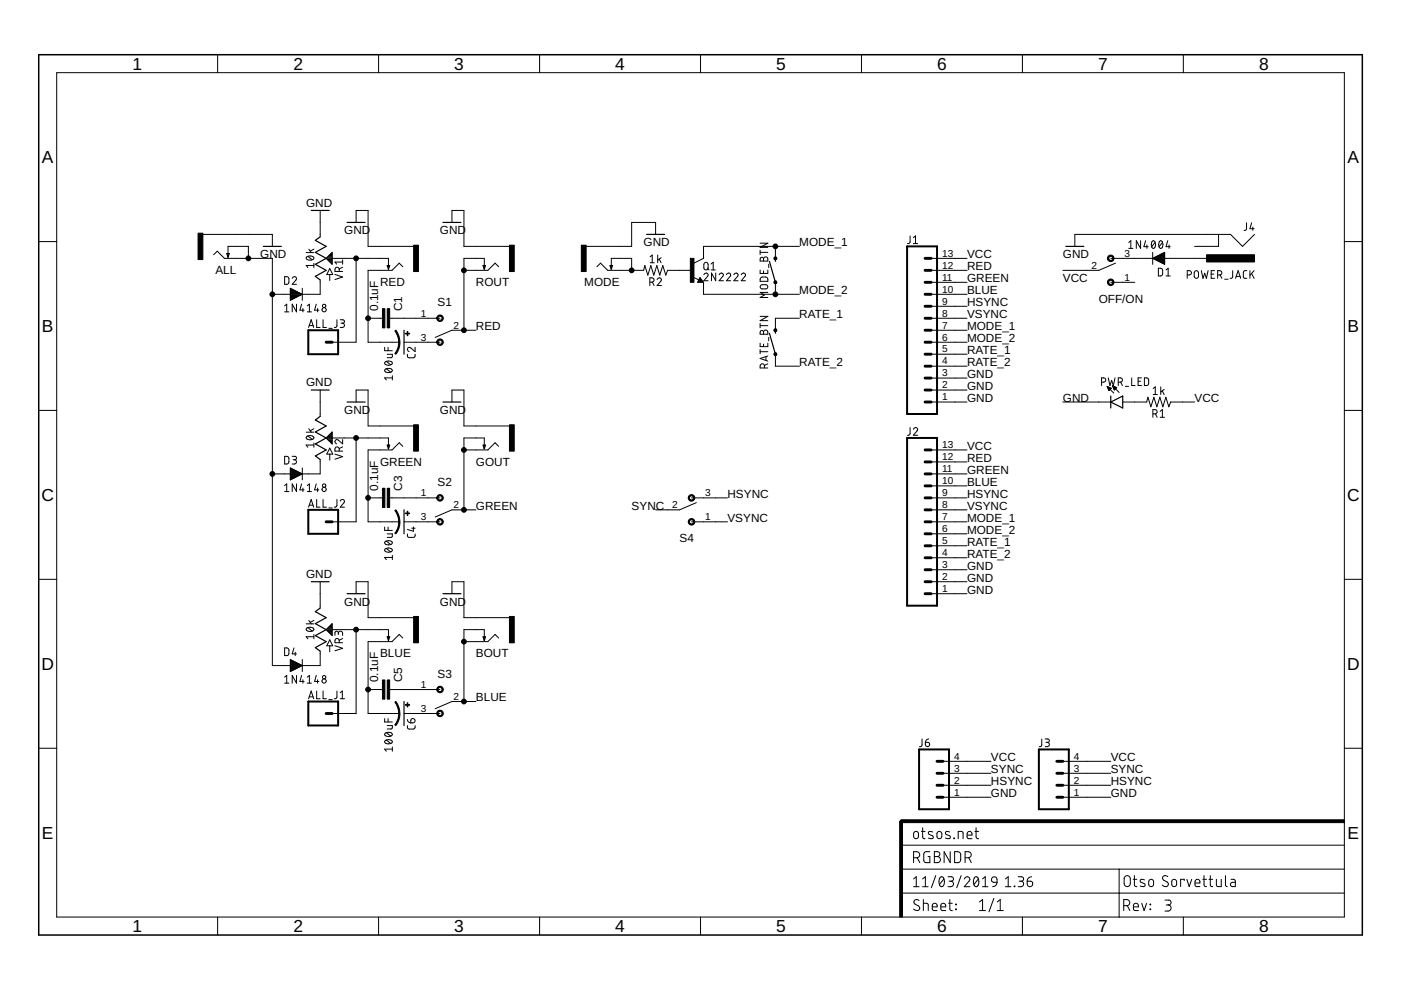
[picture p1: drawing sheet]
<svg xmlns="http://www.w3.org/2000/svg" width="297mm" height="210mm" viewBox="0 0 297 210" stroke-linecap="round" stroke-linejoin="round" font-family="sans-serif">
<g fill="none" stroke="#000" stroke-width=".21">
<path d="M12 15.4h273v179h-273zM46.1 11.6v3.8M80.3 11.6v3.8M114.4 11.6v3.8M148.5 11.6v3.8M182.6 11.6v3.8M216.8 11.6v3.8M250.9 11.6v3.8M8.2 51.2h3.8M43 49.7h14.7v2.5M45.3 54l.8-.7 1.5 1.5h10.1v86.3h3.9M48.3 54.5v-2.3h4.4v2.6"/>
<path d="M60.3 58.7h.7l.2 .2 .1 .9-.3 .5h-.7zM62 59a.45 .45 0 0 1 .6-.3 .45 .45 0 0 1 .1 .7l-.7 .9h.9M64.9 53.6h1.6M65 54.5a1.02 1.02 0 0 1 1.5 .2 .97 .97 0 0 1-1.6 0zM65.3 54.4l.9 .7M65.5 52.8l.5 .8M66.5 56.3h-1.6l.4 .4M66.5 55.8v.9M66.5 52.8l-.7 .4M67.9 44.6v5.6M67.9 59.4v3h-10.2M69.2 54.9h1.2"/>
<path d="M69.3 54.7h1.1M69.4 55h1M69.4 54.5h1M69.6 55.2h.8M69.6 54.3h.8M69.8 55.4h.6M69.8 54.2h.6M69.9 56.9l.6 1.3h-1.2zM69.9 58.2v1.3M69.9 55.5h.5M69.9 54h.5M70.1 55.7h.3"/>
<path d="M70.1 53.8h.3M70.3 55.9h.1M70.3 53.7h.1M70.4 54.8h12v2.3M70.4 53.5v2.5l-1.2-1.2zM71 58.2l1.6 .5-1.6 .6M71.9 57.6v-.5a.46 .46 0 0 0-.4-.4 .46 .46 0 0 0-.5 .4v.5h1.6M72.6 56.7l-.7 .3M72.6 55.6h-1.6l.4 .4M72.6 55.1v.9M75.5 47.2v-2.6h2.5v7.6h9.7M75.5 54.8v17.8h-5.1"/>
<path d="M85.4 56.6l-.8-.8-1.5 1.5h-5.1v15.3h6.6M95.8 47.2v-2.6h2.6v7.6h9.6M102.7 57.1v-2.3h-4.3v15.2M105.7 56.6l-.7-.8-1.6 1.5h-5M126.6 56.6l.7-.8 1.5 1.5h7.7l.2-1 .7 2 .6-2 .6 2 .7-2 .6 2 .6-2 .7 2 .3-1h5.1M129.6 57.1v-2.3h4.3v2.5M137.8 59.8h.4a.46 .46 0 0 0 .5-.4 .46 .46 0 0 0-.5-.5h-.4v1.6M137.8 54.4l.5-.3v1.6M137.8 55.7h.9M138.3 59.8l.4 .7M139 49.7v-2.5h-5.1v5h-9.6M139.3 59.3a.45 .45 0 0 1 .6-.4 .45 .45 0 0 1 .2 .7l-.8 .9h.9"/>
<path d="M139.4 54.1v1.6M139.8 54.9l.4 .8M140.2 54.6l-.8 .6M146.9 58.7l1.3 .7M148.4 58.8l.8 1.1h-1.3zM149.2 59.9v2.5h20.3M149.2 58.3a.45 .45 0 0 1 .7-.4 .45 .45 0 0 1 .1 .7l-.8 .9h.9M149.4 55.8l.3-.2 .3 .2 .1 1a.46 .46 0 0 1-.4 .4 .46 .46 0 0 1-.5-.4zM150 56.9l.3 .3M150.8 56l.4-.4v1.6M150.8 57.2h.9M151.7 57.9v1.6l-.8-1.6v1.6"/>
<path d="M152.5 58.3a.44 .44 0 0 1 .6-.4 .44 .44 0 0 1 .1 .7l-.7 .9h.9M154 58.3a.44 .44 0 0 1 .7-.4 .44 .44 0 0 1 .1 .7l-.8 .9h.9M155.6 58.3a.44 .44 0 0 1 .6-.4 .44 .44 0 0 1 .2 .7l-.8 .9h.9M157.2 58.3a.44 .44 0 0 1 .6-.4 .44 .44 0 0 1 .1 .7l-.7 .9h.9M161.2 53.5h1.6M161.2 53.1v.9M161.2 57.3v.7h1.6v-.7M161.2 51.6h1.6l-1.6 .9h1.6M161.3 54.7l.4-.1 .2 .3a.46 .46 0 0 1 .4-.4 .46 .46 0 0 1 .5 .4v.5h-1.6zM161.3 58.9l.3-.2 .9 .1 .3 .2v.6h-1.6zM161.9 54.9v.5M161.9 57.4v.6"/>
<path d="M163 56v.7M164.4 52.2v2.6M164.4 59.9v2.5M169.5 52.2h-20.3v2.6l-2.1 1M193 50l-.1 1.4-.5 .2M193.7 51.6h.9M193.7 50.4l.4-.4v1.6M197.4 59.9h7.6M197.4 54.8h7.6M197.4 57.3h7.6M235.5 59.9h5.1M235.5 54.8h20.3"/>
<path d="M236.5 55.8l-3.5 1.5h-7.7M239.3 51.4l.5-.4v1.7M239.3 52.7h.9M241.8 51v1.7l-.9-1.7v1.7M242.9 51l-.4 1.3h.9M243.2 51.9v.8M244.3 51.2l.2-.2a.95 .95 0 0 1 0 1.7 1.02 1.02 0 0 1-.2-1.5zM244.4 53.5v2.5M244.4 54.8l2.5-1.3v2.5zM244.6 54.7h2.3M244.6 54.9h2.3M244.9 54.5h2"/>
<path d="M244.9 51.4l-.7 .9M244.9 55h2M245.1 54.4h1.8M245.1 55.1h1.8M245.3 54.3h1.6M245.4 55.3h1.5M245.6 54.2h1.3M245.6 56.9h.6l.3 .3v.9l-.3 .4h-.6zM245.6 55.4h1.3M245.8 54.1h1.1M245.9 55.5h1M245.9 51.2l.2-.2a.95 .95 0 0 1 0 1.7 1.02 1.02 0 0 1-.2-1.5z"/>
<path d="M246.1 53.9h.8M246.1 55.6h.8M246.3 53.8h.6M246.3 55.8h.6M246.5 51.4l-.8 .9M246.5 53.7h.4M246.6 55.9h.3M246.8 53.6h.1M246.8 56h.1M247.2 58.5h.9M247.2 57.2l.5-.3v1.6M247.6 51l-.4 1.3h.9"/>
<path d="M247.9 51.9v.8M251.7 58.3h.5a.46 .46 0 0 0 .4-.5 .46 .46 0 0 0-.4-.4h-.5v1.6M253.3 57.5l.4-.1 .3 .1 .1 1.1a.46 .46 0 0 1-.4 .4 .46 .46 0 0 1-.5-.4zM254.7 57.4l.4 1.6 .3-1.1 .4 1.1 .3-1.6M256.8 58.1h.5M257.5 57.4h-.7v1.6h.7M258.2 58.3h.4a.46 .46 0 0 0 .5-.5 .46 .46 0 0 0-.5-.4h-.4v1.6M258.4 49.7v2.5h-5.1M258.7 58.3l.4 .7M259.7 59.2h.7M261.3 57.4v1.4l-.5 .2M262 59l.5-1.6 .6 1.6"/>
<path d="M262.1 58.6h.8M264.3 47.2v1.4l-.5 .3M264.4 57.4h-.6l-.2 .3 .1 1.1 .1 .2h.6M265 57.4v1.6M265.4 58l.5 1M265.4 47.2l-.4 1.3h.9M265.6 48.1v.8M265.9 57.4l-.9 1M266 49.7l-2.6 2.5-2.5-2.5h-33v2.5M285 51.2h3.8M60.3 64.9l.5-.4v1.6M60.3 66.1h1"/>
<path d="M61.6 63.1h1.1M61.6 62h1.7M61.6 61.3h.3M61.6 61.1l2.5 1.3-2.5 1.3zM61.6 63.6h.1M61.6 63.5h.3M61.6 63.4h.6M61.6 63.2h.8M61.6 63h1.3M61.6 62.9h1.5M61.6 62.7h1.8M61.6 62.6h2"/>
<path d="M61.6 62.5h2.3M61.6 62.3h2.2M61.6 62.1h2M61.6 61.9h1.5M61.6 61.8h1.2M61.6 61.7h1M61.6 61.5h.8M61.6 61.4h.5M61.6 61.2h.1M62.9 64.5v1.6l-.9-1.6v1.6M63.9 64.5l-.3 1.3h.9M64.1 61.1v2.6"/>
<path d="M64.2 65.4v.7M65.2 66.1h.8M65.2 64.9l.4-.4v1.6M65.4 69.4l.6-1.6 .5 1.6M65.6 69h.8M67.1 64.5l-.4 1.3h.9M67.1 67.8v1.6h.8M67.3 65.4v.7M68.5 67.8v1.6h.7M69.7 69.6h.7M71.4 67.8v1.4l-.2 .2h-.3M72.1 67.8h.6a.36 .36 0 0 1 .3 .4 .36 .36 0 0 1-.3 .3h-.4"/>
<path d="M72.6 68.5a.46 .46 0 0 1 .4 .5 .46 .46 0 0 1-.4 .4h-.5M78 67.5h3.1M81.6 73.6v.8h1.6M81.7 78.3a1 1 0 0 1 1.5 .2 .97 .97 0 0 1-1.6 0zM81.7 76.8a1.04 1.04 0 0 1 1.5 .2 .95 .95 0 0 1-1.6 0zM81.9 78.2l.9 .7M81.9 76.6l.9 .7M82.1 75.1h1.1v.6l-.2 .1h-.9M82.3 73.6v.8M82.6 67.5h10.7M83.2 79.7v.9M85.7 72.6h7.6"/>
<path d="M86.4 75.1v.5l.3 .3 1.2-.1 .1-.7M88 73.6v.9l-.9-.7a.44 .44 0 0 0-.7 .1 .44 .44 0 0 0 .3 .6M100.9 70h-5.1l-3.5 1.5M161.2 68.6v.9M161.2 72.8v.7h1.6v-.7M161.2 74.1v.9M161.2 74.6h1.6M161.2 69h1.6M161.2 67.1h1.6l-1.6 .9h1.6M161.3 70.2l.4-.1 .2 .3a.46 .46 0 0 1 .4-.4 .46 .46 0 0 1 .5 .4v.5h-1.6zM161.3 60.5l1-.1a.44 .44 0 0 1 .5 .4 .44 .44 0 0 1-.5 .5l-.9-.1-.2-.4zM161.9 70.4v.5"/>
<path d="M161.9 73v.5M162.1 78v-.4a.46 .46 0 0 0-.5-.5 .46 .46 0 0 0-.4 .5v.4h1.6M162.4 75.6v.8M162.8 62h-1.6l.9 .5-.9 .6h1.6M162.8 77.1l-.7 .4M162.8 75.5l-1.6 .5 1.6 .6M163 71.5v.8M164.4 75.1v2.5h5.1M169.5 67.5h-5.1v2.5M197.4 75.1h7.6M197.4 67.5h7.6M197.4 70h7.6"/>
<path d="M197.4 72.6h7.6M197.4 77.6h7.6M197.4 64.9h7.6M197.4 62.4h7.6M8.2 87h3.8M60.3 96.8h.7l.2 .2 .1 .9-.3 .4-.7 .1zM61.6 99.2l2.5 1.3-2.5 1.2zM61.6 99.9h1.3M61.6 99.8h1.1M61.6 99.7h.8M61.6 99.5h.6M61.6 99.4h.3"/>
<path d="M61.6 99.3h.1M62 96.8h.5a.36 .36 0 0 1 .4 .3 .36 .36 0 0 1-.4 .4h-.4M62.4 97.5a.46 .46 0 0 1 .5 .4 .46 .46 0 0 1-.5 .5h-.4M64.1 99.2v2.5M64.9 91.6h1.6M65 92.6a1.04 1.04 0 0 1 1.5 .2 .95 .95 0 0 1-1.6 0zM65.3 92.4l.9 .8M65.5 90.9l.5 .7M66.5 93.9v.9M66.5 94.4h-1.6l.4 .4M66.5 90.9l-.7 .4M67.9 82.7v5.6"/>
<path d="M67.9 97.4v3.1h-10.2M69.2 92.9h1.2M69.3 92.7h1.1M69.4 93.1h1M69.5 92.6h.9M69.6 93.3h.8M69.6 92.4h.8M69.7 93.4h.7M69.8 92.2h.6M69.9 93.6h.5M69.9 96.3v1.3M69.9 95l.6 1.3h-1.2z"/>
<path d="M70 92.1h.4M70.1 93.8h.3M70.1 91.9h.3M70.2 93.9h.2M70.3 91.7h.1M70.4 94.1h.1M70.4 91.6v2.5l-1.2-1.2zM70.4 92.9h12v2.2M71 96.3l1.6 .5-1.6 .6M71.9 95.7v-.5a.46 .46 0 0 0-.4-.5 .46 .46 0 0 0-.5 .5v.5h1.6M72.6 93.2v.9l-.9-.8a.45 .45 0 0 0-.7 .2 .45 .45 0 0 0 .4 .6M72.6 94.7l-.7 .4"/>
<path d="M75.5 85.2v-2.5h2.5v7.6h9.7M75.5 92.9v17.7h-5.1M83.2 80.1h-1.6l.3 .5M85.4 94.6l-.8-.7-1.5 1.5h-5.1v15.2h6.6M95.8 85.2v-2.5h2.6v7.6h9.6M102.7 95.1v-2.2h-4.3v15.2M105.7 94.6l-.7-.7-1.6 1.5h-5M193 90.7l-.1 1.4-.5 .2M193.7 91a.44 .44 0 0 1 .6-.3 .44 .44 0 0 1 .1 .7l-.7 .9h.9M197.4 85.2h7.6M197.4 82.7h7.6M197.4 80.2h7.6"/>
<path d="M197.4 97.9h7.6M197.4 95.4h7.6M225.3 85.2h10.2M233.6 81h.4a.46 .46 0 0 0 .4-.4 .46 .46 0 0 0-.4-.5h-.4v1.6M234.7 81.9l1.4 1.4M234.7 81.9l.9 .4-.5 .5zM234.8 82h.2M234.8 82.2h.4M234.9 82.3h.6M234.9 82.4h.7M235 80.1l.3 1.6 .4-1 .4 1 .3-1.6M235 82.5h.4"/>
<path d="M235 82.6h.3M235.1 82.8h.1M235.9 81.8l1.4 1.4M235.9 81.8l.9 .4-.5 .5zM235.9 81.9h.2M236 82h.4M236 82.2h.7M236.1 82.3h.6M236.1 82.4h.5M236.2 82.5h.3M236.2 82.6h.1M237.1 81h.4a.46 .46 0 0 0 .5-.4 .46 .46 0 0 0-.5-.5h-.4v1.6"/>
<path d="M237.6 81l.4 .7M238 85.2h5.1l.3-1 .6 2.1 .6-2.1 .7 2.1 .6-2.1 .6 2.1 .7-2.1 .6 2.1 .4-1.1h5.1M238.6 81.9h.7M239.9 80.1v1.6h.8M241.3 80.8h.5M242 80.1h-.7v1.6h.7M242.6 80.1l.7 .1 .2 .2v.9l-.2 .4h-.7zM244.4 87.8h.5a.46 .46 0 0 0 .4-.5 .46 .46 0 0 0-.4-.5h-.5v1.7M244.5 82.4l.4-.4v1.7M244.5 83.7h.9M245 87.8l.3 .7M246 87.2l.4-.4v1.7"/>
<path d="M246 88.5h.9M246.1 82v1.7M246.4 82.9l.4 .8M246.8 82.6l-.7 .5M285 87h3.8M60.3 103l.5-.4v1.6M60.3 104.2h1M61.6 101.7h.1M61.6 101.6h.3M61.6 101.5h.5M61.6 101.3h.8M61.6 101.2h1"/>
<path d="M61.6 101.1h1.2M61.6 101h1.5M61.6 100.9h1.7M61.6 100.7h2M61.6 100.6h2.2M61.6 100.4h2.3M61.6 100.2h2M61.6 100.1h1.8M61.6 100h1.5M62.9 102.6v1.6l-.9-1.6v1.6M63.9 102.6l-.3 1.3h.9M64.2 103.5v.7"/>
<path d="M65.2 103l.4-.4v1.6M65.2 104.2h.8M65.4 107.5l.6-1.6 .5 1.6M65.6 107.1h.8M67.1 102.6l-.4 1.3h.9M67.1 105.9v1.6h.8M67.3 103.5v.7M68.5 105.9v1.6h.7M69.7 107.7h.7M71.4 105.9v1.4l-.5 .2M72.1 106.3a.44 .44 0 0 1 .7-.4 .44 .44 0 0 1 .1 .7l-.8 .9h.9M78 105.6h3.1"/>
<path d="M81.6 111.7v.8h1.6M81.7 116.4a1.02 1.02 0 0 1 1.5 .2 .97 .97 0 0 1-1.6 0zM81.7 114.8a1.02 1.02 0 0 1 1.5 .3 .97 .97 0 0 1-1.6 0zM81.9 116.3l.9 .7M81.9 114.7l.9 .7M82.1 113.2h1.1v.6l-.2 .1h-.9M82.3 111.7v.8M82.6 105.6h10.7M83.2 117.8v.9M83.2 118.2h-1.6l.3 .5M85.7 110.6h7.6M86.4 113.2v.5l.3 .2h1.1l.2-.2v-.5"/>
<path d="M87.3 112h.7M87.7 111.7v.9l-1.3-.3M100.9 108.1h-5.1l-3.5 1.5M146.6 105.6h7.6M146.6 110.6h7.6M147.6 106.6l-3.5 1.5h-5.1M197.4 105.6h7.6M197.4 108.1h7.6M197.4 110.6h7.6M197.4 118.3h7.6M197.4 115.7h7.6M197.4 113.2h7.6"/>
<path d="M197.4 103h7.6M197.4 100.5h7.6M8.2 122.8h3.8M60.3 137.4h.7l.2 .3 .1 .9-.3 .4h-.7zM61.6 139.9h.1M62.3 137.4l-.3 1.2h.9M62.6 138.3v.7M64.1 139.8v2.6M64.9 132.3h1.6M65 133.2a1.02 1.02 0 0 1 1.5 .2 .97 .97 0 0 1-1.6 0zM65.3 133.1l.9 .7M65.5 131.6l.5 .7"/>
<path d="M66.5 134.5v.9M66.5 135h-1.6l.4 .4M66.5 131.6l-.7 .4M67.9 123.3v5.6M67.9 138.1v3h-3.8M69.2 133.5l1.2-1.3v2.6zM69.2 133.5h13.2v2.3M69.3 133.3h1.1M69.4 133.7h1M69.5 133.2h.9M69.5 133.9h.9M69.6 133h.8"/>
<path d="M69.7 134h.7M69.8 132.8h.6M69.9 134.2h.5M69.9 136.9v1.3M69.9 135.7l.6 1.2h-1.2zM70 132.7h.4M70.1 134.4h.3M70.1 132.5h.3M70.2 134.6h.2M70.3 132.3h.1M70.4 134.7h.1M71 136.9l1.6 .6-1.6 .5"/>
<path d="M71.7 134.3a.46 .46 0 0 1 .5-.5 .46 .46 0 0 1 .4 .5v.4M71.7 134.6v-.4a.36 .36 0 0 0-.3-.4 .36 .36 0 0 0-.4 .4v.5M71.9 136.3v-.5a.46 .46 0 0 0-.4-.4 .46 .46 0 0 0-.5 .4v.5h1.6M72.6 135.4l-.7 .3M75.5 125.9v-2.6h2.5v7.7h9.7M75.5 133.5v17.8h-5.1M85.4 135.3l-.8-.8-1.5 1.5h-5.1v15.3h6.6M95.8 125.9v-2.6h2.6v7.7h9.6M102.7 135.8v-2.3h-4.3v15.2M105.7 135.3l-.7-.8-1.6 1.5h-5M197.4 125.9h7.6M197.4 123.3h7.6"/>
<path d="M197.4 120.8h7.6M285 122.8h3.8M8.2 158.6h3.8M60.3 143.6l.5-.4v1.6M60.3 144.8h1M61.6 142.3h.1M61.6 142.2h.2M61.6 142.1h.5M61.6 142h.7M61.6 141.9h1M61.6 141.8h1.2M61.6 141.6h1.5"/>
<path d="M61.6 141.5h1.7M61.6 141.4h1.9M61.6 141.3h2.2M61.6 141.1h2.4M61.6 141h2.3M61.6 140.9h2M61.6 140.8h1.8M61.6 140.7h1.6M61.6 140.5h1.3M61.6 140.4h1.1M61.6 140.3h.8M61.6 140.2h.6"/>
<path d="M61.6 140.1h.4M62.9 143.2v1.6l-.9-1.6v1.6M63.9 143.2l-.3 1.3h.9M64.1 141.1l-2.5-1.3v2.6M64.1 141.1l-2.5 1.3M64.2 144.1v.7M65.2 143.6l.4-.4v1.6M65.2 144.8h.8M65.4 148.1l.6-1.6 .5 1.6M65.6 147.7h.8M67.1 143.2l-.4 1.3h.9M67.1 146.5v1.6h.8"/>
<path d="M67.3 144.1v.7M68.5 146.5v1.6h.7M69.7 148.3h.7M71.4 146.5v1.4l-.5 .2M72.1 148.1h.9M72.1 146.9l.5-.4v1.6M78 146.2h3.1M81.6 152.4v.7h1.6M81.7 157a1 1 0 0 1 1.5 .3 .97 .97 0 0 1-1.6 0zM81.7 155.5a1.04 1.04 0 0 1 1.5 .2 .95 .95 0 0 1-1.6 0zM81.9 156.9l.9 .7M81.9 155.3l.9 .8"/>
<path d="M82.1 153.8h1.1v.6l-.2 .1-.9 .1M82.3 152.4v.7M82.6 146.2h10.7M83.2 158.4v.9M83.2 158.8h-1.6l.3 .5M85.7 151.3h7.6M86.4 153.8v.5l.3 .3 1.2-.1 .1-.7M86.4 152.5l.1 .5 .6 .3M87.2 152.5a.47 .47 0 0 1 .8 .1 .47 .47 0 0 1-.5 .7h-.4zM100.9 148.7h-5.1l-3.5 1.6M195.5 156.7v1.4l-.2 .2h-.4M196.2 157.4h.5a.45 .45 0 0 1 .4 .5 .45 .45 0 0 1-.5 .4 .45 .45 0 0 1-.4-.4z"/>
<path d="M196.9 156.7l-.4 .1-.3 .6M220.9 156.7v1.4l-.2 .2h-.4M221.6 156.7h.5a.36 .36 0 0 1 .4 .3 .36 .36 0 0 1-.4 .4h-.3M222 157.4a.46 .46 0 0 1 .5 .5 .46 .46 0 0 1-.5 .4h-.4M285 158.6h3.8M191.1 179.2h93.9M193.8 176.5l.5-.2a.92 .92 0 0 1 .2 1.5h-.4l-.3-.1-.1-.4zM195.3 176.3h.8M195.6 175.5v2.1l.5 .2M197.7 176.4l-.7-.1-.2 .4 1 .6v.4l-.3 .1-.7-.1M198.8 176.5l.3-.2 .5 .2 .1 .8a.52 .52 0 0 1-.5 .5 .52 .52 0 0 1-.6-.5zM199.9 169h10.2"/>
<path d="M199.9 166.5h10.2M199.9 164h10.2M199.9 161.4h10.2M201.4 176.4l-.8-.1-.2 .4 1 .6v.4l-.2 .1-.8-.1M202.2 177.7l.2 .1zM203.2 177.8v-1.5l.9 .1 .1 1.4M205 177.1h1.1a.55 .55 0 0 0-.4-.8 .55 .55 0 0 0-.7 .5l.1 .9 1 .1M206.7 176.3h.8M206.9 175.5v1.9l.2 .3 .4 .1M225.3 169h10.2M225.3 166.5h10.2M225.3 164h10.2"/>
<path d="M225.3 161.4h10.2M46.1 194.4v3.8M80.3 194.4v3.8M114.4 194.4v3.8M148.5 194.4v3.8M182.6 194.4v3.8M191.1 189.4h93.9M191.1 184.3h93.9M193.7 181.9h.7a.65 .65 0 0 0 .6-.7 .65 .65 0 0 0-.6-.6h-.7v2.3M193.7 186.4l.6-.5v2.1M193.7 188h1.2M194.5 181.9l.5 1"/>
<path d="M194.9 190.9a.58 .58 0 0 0-.9-.1 .58 .58 0 0 0 0 .9l.7 .4a.58 .58 0 0 1 .1 .9 .58 .58 0 0 1-.9-.1l-.2-.2M195.6 186.4l.6-.5v2.1M195.6 188h1.2M195.8 191.5l.9 .1 .1 1.5M195.8 190.7v2.4M197.1 180.6h-.9l-.3 .3v1.5l.2 .4 1 .1v-1.3h-.3M197.7 192.3h1a.54 .54 0 0 0-.4-.8 .54 .54 0 0 0-.6 .5l.1 1 .9 .1M198.1 180.6h.6a.52 .52 0 0 1 .6 .5 .52 .52 0 0 1-.6 .5 .65 .65 0 0 1 .7 .7 .65 .65 0 0 1-.7 .6h-.6zM198.1 181.6h.6M198.4 185.7l-.9 2.5M199.3 186l.2-.1a.87 .87 0 0 1 .7 1.3 .59 .59 0 0 1-.5 .8 .59 .59 0 0 1-.6-.8v-.5zM199.5 192.3h1a.54 .54 0 0 0-.4-.8 .54 .54 0 0 0-.6 .5l.1 1 .9 .1"/>
<path d="M200.1 186.4l-.9 1.1M201 185.9h.7a.48 .48 0 0 1 .5 .5 .48 .48 0 0 1-.5 .4h-.5M201.1 191.5h.8M201.4 190.7v2.1l.5 .3M201.5 180.6v2.3l-1.3-2.3v2.3M201.6 186.8a.58 .58 0 0 1 .6 .6 .58 .58 0 0 1-.6 .6h-.6M202.4 180.6h.8l.5 .4v1.5l-.5 .4h-.8zM202.6 191.7l.2 .1zM202.6 192.7l.2 .2zM203.8 185.7l-1 2.5M204.4 186.4a.58 .58 0 0 1 .9-.5 .58 .58 0 0 1 .1 .9l-1 1.2h1.2M204.6 181.9h.7a.65 .65 0 0 0 .6-.7 .65 .65 0 0 0-.6-.6h-.7v2.3"/>
<path d="M205.4 181.9l.5 1M206.7 186l.1-.1a.87 .87 0 0 1 .7 1.3 .59 .59 0 0 1-.5 .8 .59 .59 0 0 1-.6-.8v-.5zM207.4 186.4l-.9 1.1M207.7 191.2l.6-.5v2.4M207.7 193.1h1.3M208.3 188h1.2M208.3 186.4l.6-.5v2.1M210.4 186.1l.3-.2 .6 .2 .1 1-1-.2-.2-.3zM210.7 190.5l-1 2.8M211.4 187.1l-.3 .6-.6 .3M211.4 193.1h1.3M211.4 191.2l.7-.5v2.4"/>
<path d="M213.2 188h1.1M213.2 186.4l.6-.5v2.1M215 187.9l.2 .1zM215.9 185.9h.7a.48 .48 0 0 1 .4 .5 .48 .48 0 0 1-.4 .4h-.5M216.5 186.8a.58 .58 0 0 1 .5 .6 .58 .58 0 0 1-.5 .6h-.6M216.8 194.4v3.8M217.8 186.8h.7a.59 .59 0 0 1 .5 .7 .59 .59 0 0 1-.7 .5 .59 .59 0 0 1-.5-.6zM218.7 185.9l-.6 .3-.3 .6M237.3 184.3v10.2M238.3 192h.6a.65 .65 0 0 0 .6-.6 .65 .65 0 0 0-.6-.7h-.6v2.4M238.5 185.9a.65 .65 0 0 1 .7-.2 .65 .65 0 0 1 .4 .6v1a.66 .66 0 0 1-.6 .7 .66 .66 0 0 1-.7-.7zM239 192l.5 1.1"/>
<path d="M240.3 186.4h.7M240.3 192.3h1.1a.55 .55 0 0 0-.4-.8 .55 .55 0 0 0-.7 .5l.1 1 1 .1M240.5 185.7v1.9l.1 .3 .4 .1M242.1 191.5l.5 1.6 .5-1.6M242.7 186.6l-.8-.1-.2 .2 .1 .3 .9 .4v.5a.82 .82 0 0 1-1 0M243.7 186.6l.5-.2a.92 .92 0 0 1 .1 1.5l-.3 .1-.3-.2-.2-.3zM243.8 192.7l.2 .2zM243.8 191.7l.2 .1zM247 190.8h.8a.52 .52 0 0 1 .5 .6 .52 .52 0 0 1-.5 .5h-.5M247.6 185.8a.58 .58 0 0 0-.9-.1 .58 .58 0 0 0 0 .9l.8 .4a.59 .59 0 0 1 0 .9 .59 .59 0 0 1-.9-.1l-.2-.1M247.6 191.9a.65 .65 0 0 1 .7 .6 .65 .65 0 0 1-.7 .7h-.6M248.5 186.6l.4-.2 .4 .2 .2 .9a.52 .52 0 0 1-.5 .5 .52 .52 0 0 1-.6-.5z"/>
<path d="M250.9 194.4v3.8M251.1 186.7v-.3h-.8v1.6M251.6 186.4l.5 1.6 .6-1.6M253.4 187.2h1a.55 .55 0 0 0-.3-.7 .55 .55 0 0 0-.7 .4l.1 1 .9 .1M255 186.4h.8M255.3 185.7v1.9l.1 .3 .4 .1M256.3 186.4h.8M256.6 185.7v2l.5 .3M257.9 186.4v1.3l.4 .3h.6v-1.6M259.8 185.7v2l.4 .3M261 186.4l.7 .1 .2 .3v1.2h-.6a.46 .46 0 0 1-.4-.5 .46 .46 0 0 1 .4-.4h.6"/>
<circle cx="68.7" cy="65.7" r=".45"/>
<circle cx="68.7" cy="64.9" r=".36"/>
<circle cx="68.7" cy="102.9" r=".36"/>
<circle cx="68.7" cy="103.8" r=".45"/>
<circle cx="68.7" cy="144.4" r=".45"/>
<circle cx="68.7" cy="143.6" r=".36"/>
</g>
<g fill="#000" stroke="#000" stroke-width=".21">
<path d="M42 49.4h1v5.6h-1zM87.7 52h1v5.6h-1zM108 52h1v5.6h-1zM123.3 52h1v5.6h-1zM146.4 54.8h.7v5.1h-.7zM255.8 54h10.2v1.5h-10.2zM81.1 65.4h.5v4.1h-.5zM82.1 65.4h.5v4.1h-.5zM86 70.7h.8v.1h-.8zM86.3 70.3h.2v.9h-.2zM87.7 90.1h1v5.6h-1zM108 90.1h1v5.6h-1z"/>
<path d="M81.1 103.5h.5v4.1h-.5zM82.1 103.5h.5v4.1h-.5zM86 108.8h.8v.1h-.8zM86.3 108.4h.2v.9h-.2zM87.7 130.7h1v5.6h-1zM108 130.7h1v5.6h-1zM81.1 144.2h.5v4h-.5zM82.1 144.2h.5v4h-.5zM86 149.4h.8v.1h-.8zM86.3 149h.2v.9h-.2zM190.8 174.1h.5v20.3h-.5zM191.1 173.8h93.9v.6h-93.9z"/>
</g>
<g fill="none" stroke="#000" stroke-width=".61">
<path d="M196.1 59.9h1.3M196.1 57.3h1.3M196.1 54.8h1.3M69.2 72.6h1.2M196.1 75.1h1.3M196.1 77.6h1.3M196.1 72.6h1.3M196.1 70h1.3M196.1 67.5h1.3M196.1 64.9h1.3M196.1 62.4h1.3M196.1 80.2h1.3"/>
<path d="M196.1 82.7h1.3M196.1 85.2h1.3M196.1 97.9h1.3M196.1 95.4h1.3M69.2 110.6h1.2M196.1 115.7h1.3M196.1 118.3h1.3M196.1 113.2h1.3M196.1 110.6h1.3M196.1 108.1h1.3M196.1 105.6h1.3M196.1 103h1.3"/>
<path d="M196.1 100.5h1.3M196.1 120.8h1.3M196.1 123.3h1.3M196.1 125.9h1.3M69.2 151.3h1.2M192.3 174.1h-1.2v1.3M198.7 164h1.2M198.7 166.5h1.2M198.7 169h1.2M198.7 161.4h1.2M224.1 164h1.2M224.1 166.5h1.2"/>
<path d="M224.1 169h1.2M224.1 161.4h1.2"/>
</g>
<path d="M8.2 11.6h280.6v186.6h-280.6z" fill="none" stroke="#000" stroke-width=".32"/>
<g fill="none" stroke="#000" stroke-width=".25">
<path d="M48.1 53.8h.5l-.3 .7zM55.8 52.2h3.8M66 44.6h3.8M67.9 50.2l-1 .8 2.3 1.2-2.3 1.3 2.3 1.3-2.3 1.2 2.3 1.3-2.3 1.3 1 .8M73.6 47.2h3.8M82.1 56.3h.5l-.2 .8zM93.9 47.2h3.8M102.4 56.3h.5l-.2 .8zM129.3 56.3h.6l-.3 .8zM137.1 49.7h3.8M148.4 59.4l.1 .2h-.4l.3-.5 .5 .6h-.8M163.1 55.4l1.3 4.5"/>
<path d="M164.4 54.8v.6M226 52.2h3.8M85.7 70v5.1M163.1 70.7l1.3 4.4M164.4 70v.7M66 82.7h3.8M67.9 88.3l-1 .7 2.3 1.3-2.3 1.3 2.3 1.3-2.3 1.2 2.3 1.3-2.3 1.3 1 .7M73.6 85.2h3.8M82.1 94.4h.5l-.2 .7zM93.9 85.2h3.8M102.4 94.4h.5l-.2 .7zM235.5 85.2l2.5-1.2v2.5z"/>
<path d="M235.5 84v2.5M85.7 108.1v5.1M66 123.3h3.8M67.9 128.9l-1 .8 2.3 1.3-2.3 1.2 2.3 1.3-2.3 1.3 2.3 1.2-2.3 1.3 1 .8M73.6 125.9h3.8M82.1 135h.5l-.2 .8zM93.9 125.9h3.8M102.4 135h.5l-.2 .8zM85.7 148.7v5.1"/>
</g>
<g fill="#000" stroke="#000" stroke-width=".21">
<path d="M235 59.4a.69 .69 0 0 1 1.1 .1 .69 .69 0 0 1-.4 1 .69 .69 0 0 1-.9-.6h.3a.45 .45 0 0 1 .5-.5 .45 .45 0 0 1 .2 .7 .45 .45 0 0 1-.7-.1v-.1h-.3z" fill-rule="evenodd"/>
<path d="M235 54.3a.69 .69 0 0 1 1.1 .1 .69 .69 0 0 1-.4 1.1 .69 .69 0 0 1-.9-.7h.3a.45 .45 0 0 1 .5-.5 .45 .45 0 0 1 .2 .7 .45 .45 0 0 1-.7-.1v-.1h-.3z" fill-rule="evenodd"/>
<path d="M84.5 72.6h.3l-.1 .8-.3 1-.5 .7-.2-.1 .7-1.4z" fill-rule="evenodd"/>
<path d="M83.7 70.2l.2-.2 .4 .7 .4 1 .1 .9h-.3l-.1-1.1z" fill-rule="evenodd"/>
<path d="M92.8 67a.7 .7 0 0 1 1.1 .1 .7 .7 0 0 1-.4 1.1 .7 .7 0 0 1-.9-.7h.2a.45 .45 0 0 1 .6-.5 .45 .45 0 0 1 .2 .7 .45 .45 0 0 1-.7-.1l-.1-.1h-.2z" fill-rule="evenodd"/>
<path d="M92.8 72.1a.7 .7 0 0 1 1.1 .1 .7 .7 0 0 1-.4 1 .7 .7 0 0 1-.9-.6h.2a.45 .45 0 0 1 .6-.5 .45 .45 0 0 1 .2 .7 .45 .45 0 0 1-.7-.1l-.1-.1h-.2z" fill-rule="evenodd"/>
<path d="M84.5 110.6h.3l-.1 .9-.3 1-.5 .7-.2-.1 .7-1.4z" fill-rule="evenodd"/>
<path d="M83.7 108.2l.2-.1 .4 .7 .4 1 .1 .8h-.3l-.1-1z" fill-rule="evenodd"/>
<path d="M92.8 105.1a.7 .7 0 0 1 1.1 .1 .7 .7 0 0 1-.4 1.1 .7 .7 0 0 1-.9-.7h.2a.45 .45 0 0 1 .6-.5 .45 .45 0 0 1 .2 .7 .45 .45 0 0 1-.7-.1l-.1-.1h-.2z" fill-rule="evenodd"/>
<path d="M92.8 110.2a.7 .7 0 0 1 1.1 .1 .7 .7 0 0 1-.4 1 .7 .7 0 0 1-.9-.7h.2a.45 .45 0 0 1 .6-.4 .45 .45 0 0 1 .2 .7 .45 .45 0 0 1-.7-.1l-.1-.2h-.2z" fill-rule="evenodd"/>
<path d="M146.1 110.2a.69 .69 0 0 1 1.1 .1 .69 .69 0 0 1-.4 1 .69 .69 0 0 1-.9-.7h.3a.44 .44 0 0 1 .6-.3 .44 .44 0 0 1 .1 .7 .44 .44 0 0 1-.7-.2v-.2h-.3z" fill-rule="evenodd"/>
<path d="M146.1 105.1a.69 .69 0 0 1 1.1 .1 .69 .69 0 0 1-.4 1 .69 .69 0 0 1-.9-.6h.3a.44 .44 0 0 1 .6-.4 .44 .44 0 0 1 .1 .7 .44 .44 0 0 1-.7-.2v-.1h-.3z" fill-rule="evenodd"/>
<path d="M84.5 151.3h.3l-.1 .8-.3 1-.5 .7-.2-.1 .7-1.4z" fill-rule="evenodd"/>
<path d="M83.7 148.9l.2-.2 .4 .7 .4 1.1 .1 .8h-.3l-.1-1z" fill-rule="evenodd"/>
<path d="M92.8 145.7a.7 .7 0 0 1 1.1 .2 .7 .7 0 0 1-.4 1 .7 .7 0 0 1-.9-.7h.2a.45 .45 0 0 1 .6-.5 .45 .45 0 0 1 .2 .7 .45 .45 0 0 1-.7-.1l-.1-.1h-.2z" fill-rule="evenodd"/>
<path d="M92.8 150.8a.7 .7 0 0 1 1.1 .1 .7 .7 0 0 1-.4 1.1 .7 .7 0 0 1-.9-.7h.2a.45 .45 0 0 1 .6-.5 .45 .45 0 0 1 .2 .7 .45 .45 0 0 1-.7-.1l-.1-.1h-.2z" fill-rule="evenodd"/>
<circle cx="52.7" cy="54.8" r=".51"/>
<circle cx="75.5" cy="54.8" r=".51"/>
<circle cx="98.4" cy="57.3" r=".51"/>
<circle cx="133.9" cy="57.3" r=".51"/>
<circle cx="164.4" cy="59.9" r=".33"/>
<circle cx="164.4" cy="54.8" r=".33"/>
<circle cx="164.4" cy="52.2" r=".51"/>
<circle cx="57.7" cy="62.4" r=".51"/>
<circle cx="78" cy="67.5" r=".51"/>
<circle cx="98.4" cy="70" r=".51"/>
<circle cx="164.4" cy="75.1" r=".33"/>
<circle cx="164.4" cy="70" r=".33"/>
<circle cx="164.4" cy="62.4" r=".51"/>
<circle cx="75.5" cy="92.9" r=".51"/>
<circle cx="98.4" cy="95.4" r=".51"/>
<circle cx="57.7" cy="100.5" r=".51"/>
<circle cx="78" cy="105.6" r=".51"/>
<circle cx="98.4" cy="108.1" r=".51"/>
<circle cx="75.5" cy="133.5" r=".51"/>
<circle cx="98.4" cy="136" r=".51"/>
<circle cx="78" cy="146.2" r=".51"/>
<circle cx="98.4" cy="148.7" r=".51"/>
</g>
<path d="M192.3 52.2h6.4v35.6h-6.4zM65.4 70h6.3v5.1h-6.3zM192.3 92.9h6.4v35.5h-6.4zM65.4 108.1h6.3v5.1h-6.3zM65.4 148.7h6.3v5.1h-6.3zM194.9 158.9h6.3v12.7h-6.3zM220.3 158.9h6.3v12.7h-6.3z" fill="none" stroke="#000" stroke-width=".42"/>
<g font-size="3.7">
<text x="28.1" y="14.8">1</text>
<text x="62.2" y="14.8">2</text>
<text x="96.3" y="14.8">3</text>
<text x="130.4" y="14.8">4</text>
<text x="164.6" y="14.8">5</text>
<text x="198.7" y="14.8">6</text>
<text x="232.8" y="14.8">7</text>
<text x="266.9" y="14.8">8</text>
<text x="8.9" y="34.6">A</text>
<text x="285.7" y="34.6">A</text>
<text x="8.9" y="70.4">B</text>
<text x="285.7" y="70.4">B</text>
<text x="8.8" y="106.2">C</text>
<text x="285.6" y="106.2">C</text>
<text x="8.8" y="142">D</text>
<text x="285.6" y="142">D</text>
<text x="8.9" y="177.8">E</text>
<text x="285.7" y="177.8">E</text>
<text x="28.1" y="197.6">1</text>
<text x="62.2" y="197.6">2</text>
<text x="96.3" y="197.6">3</text>
<text x="130.4" y="197.6">4</text>
<text x="164.6" y="197.6">5</text>
<text x="198.7" y="197.6">6</text>
<text x="232.8" y="197.6">7</text>
<text x="266.9" y="197.6">8</text>
</g>
<g font-size="2.5">
<text x="64.9" y="43.9">GND</text>
<text x="73" y="49.7">GND</text>
<text x="93.3" y="49.7">GND</text>
<text x="136.5" y="52.2">GND</text>
<text x="169.5" y="52.2">MODE_1</text>
<text x="45.7" y="58.1">ALL</text>
<text x="55.2" y="54.8">GND</text>
<text x="205" y="54.8">VCC</text>
<text x="205" y="57.3">RED</text>
<text x="205" y="59.9">GREEN</text>
<text x="225.3" y="54.8">GND</text>
<text x="225.3" y="59.9">VCC</text>
<text x="80.2" y="65.9" transform="rotate(-90 80.2 65.9)">0.1uF</text>
<text x="80.6" y="60.6">RED</text>
<text x="85.3" y="65.9" transform="rotate(-90 85.3 65.9)">C1</text>
<text x="92.8" y="64.9">S1</text>
<text x="100.9" y="60.6">ROUT</text>
<text x="123.9" y="60.6">MODE</text>
<text x="169.5" y="62.4">MODE_2</text>
<text x="205" y="64.9">HSYNC</text>
<text x="205" y="62.4">BLUE</text>
<text x="233" y="64.2">OFF/ON</text>
<text x="100.9" y="70">RED</text>
<text x="169.5" y="67.5">RATE_1</text>
<text x="205" y="70">MODE_1</text>
<text x="205" y="67.5">VSYNC</text>
<text x="169.5" y="77.6">RATE_2</text>
<text x="205" y="72.6">MODE_2</text>
<text x="205" y="75.1">RATE_1</text>
<text x="205" y="77.6">RATE_2</text>
<text x="64.9" y="81.9">GND</text>
<text x="205" y="80.2">GND</text>
<text x="205" y="82.7">GND</text>
<text x="73" y="87.8">GND</text>
<text x="93.3" y="87.8">GND</text>
<text x="205" y="85.2">GND</text>
<text x="225.3" y="85.2">GND</text>
<text x="253.3" y="85.2">VCC</text>
<text x="205" y="95.4">VCC</text>
<text x="80.6" y="98.7">GREEN</text>
<text x="100.9" y="98.7">GOUT</text>
<text x="205" y="97.9">RED</text>
<text x="205" y="100.5">GREEN</text>
<text x="80.2" y="104" transform="rotate(-90 80.2 104)">0.1uF</text>
<text x="85.3" y="104" transform="rotate(-90 85.3 104)">C3</text>
<text x="92.8" y="103">S2</text>
<text x="154.2" y="105.6">HSYNC</text>
<text x="205" y="105.6">HSYNC</text>
<text x="205" y="103">BLUE</text>
<text x="100.9" y="108.1">GREEN</text>
<text x="133.9" y="108.1">SYNC</text>
<text x="154.2" y="110.6">VSYNC</text>
<text x="205" y="113.2">MODE_2</text>
<text x="205" y="110.6">MODE_1</text>
<text x="205" y="108.1">VSYNC</text>
<text x="144.1" y="115">S4</text>
<text x="205" y="115.7">RATE_1</text>
<text x="205" y="118.3">RATE_2</text>
<text x="64.9" y="122.6">GND</text>
<text x="205" y="125.9">GND</text>
<text x="205" y="120.8">GND</text>
<text x="205" y="123.3">GND</text>
<text x="73" y="128.4">GND</text>
<text x="93.3" y="128.4">GND</text>
<text x="80.6" y="139.3">BLUE</text>
<text x="92.8" y="143.6">S3</text>
<text x="100.9" y="139.3">BOUT</text>
<text x="80.2" y="144.7" transform="rotate(-90 80.2 144.7)">0.1uF</text>
<text x="85.3" y="144.7" transform="rotate(-90 85.3 144.7)">C5</text>
<text x="100.9" y="148.7">BLUE</text>
<text x="210.1" y="161.4">VCC</text>
<text x="235.5" y="161.4">VCC</text>
<text x="210.1" y="166.5">HSYNC</text>
<text x="210.1" y="164">SYNC</text>
<text x="235.5" y="166.5">HSYNC</text>
<text x="235.5" y="164">SYNC</text>
<text x="210.1" y="169">GND</text>
<text x="235.5" y="169">GND</text>
</g>
<g font-size="2.1">
<text x="199.7" y="59.5">11</text>
<text x="199.7" y="57">12</text>
<text x="199.7" y="54.4">13</text>
<text x="231.4" y="57">2</text>
<text x="238.4" y="59.5">1</text>
<text x="238.4" y="54.4">3</text>
<text x="199.7" y="64.6">9</text>
<text x="199.7" y="62">10</text>
<text x="89.2" y="67.1">1</text>
<text x="96.2" y="69.7">2</text>
<text x="199.7" y="69.7">7</text>
<text x="199.7" y="67.1">8</text>
<text x="89.2" y="72.2">3</text>
<text x="199.7" y="77.3">4</text>
<text x="199.7" y="74.7">5</text>
<text x="199.7" y="72.2">6</text>
<text x="199.7" y="82.4">2</text>
<text x="199.7" y="79.8">3</text>
<text x="199.7" y="84.9">1</text>
<text x="199.7" y="95">13</text>
<text x="199.7" y="100.1">11</text>
<text x="199.7" y="97.6">12</text>
<text x="89.2" y="105.2">1</text>
<text x="96.2" y="107.7">2</text>
<text x="142.5" y="107.7">2</text>
<text x="149.5" y="105.2">3</text>
<text x="199.7" y="107.7">8</text>
<text x="199.7" y="105.2">9</text>
<text x="199.7" y="102.7">10</text>
<text x="89.2" y="110.3">3</text>
<text x="149.5" y="110.3">1</text>
<text x="199.7" y="112.8">6</text>
<text x="199.7" y="110.3">7</text>
<text x="199.7" y="117.9">4</text>
<text x="199.7" y="115.4">5</text>
<text x="199.7" y="125.5">1</text>
<text x="199.7" y="123">2</text>
<text x="199.7" y="120.4">3</text>
<text x="89.2" y="145.8">1</text>
<text x="96.2" y="148.4">2</text>
<text x="89.2" y="150.9">3</text>
<text x="202.3" y="161.1">4</text>
<text x="227.7" y="161.1">4</text>
<text x="202.3" y="166.2">2</text>
<text x="202.3" y="163.6">3</text>
<text x="227.7" y="166.2">2</text>
<text x="227.7" y="163.6">3</text>
<text x="202.3" y="168.7">1</text>
<text x="227.7" y="168.7">1</text>
</g>
</svg>
